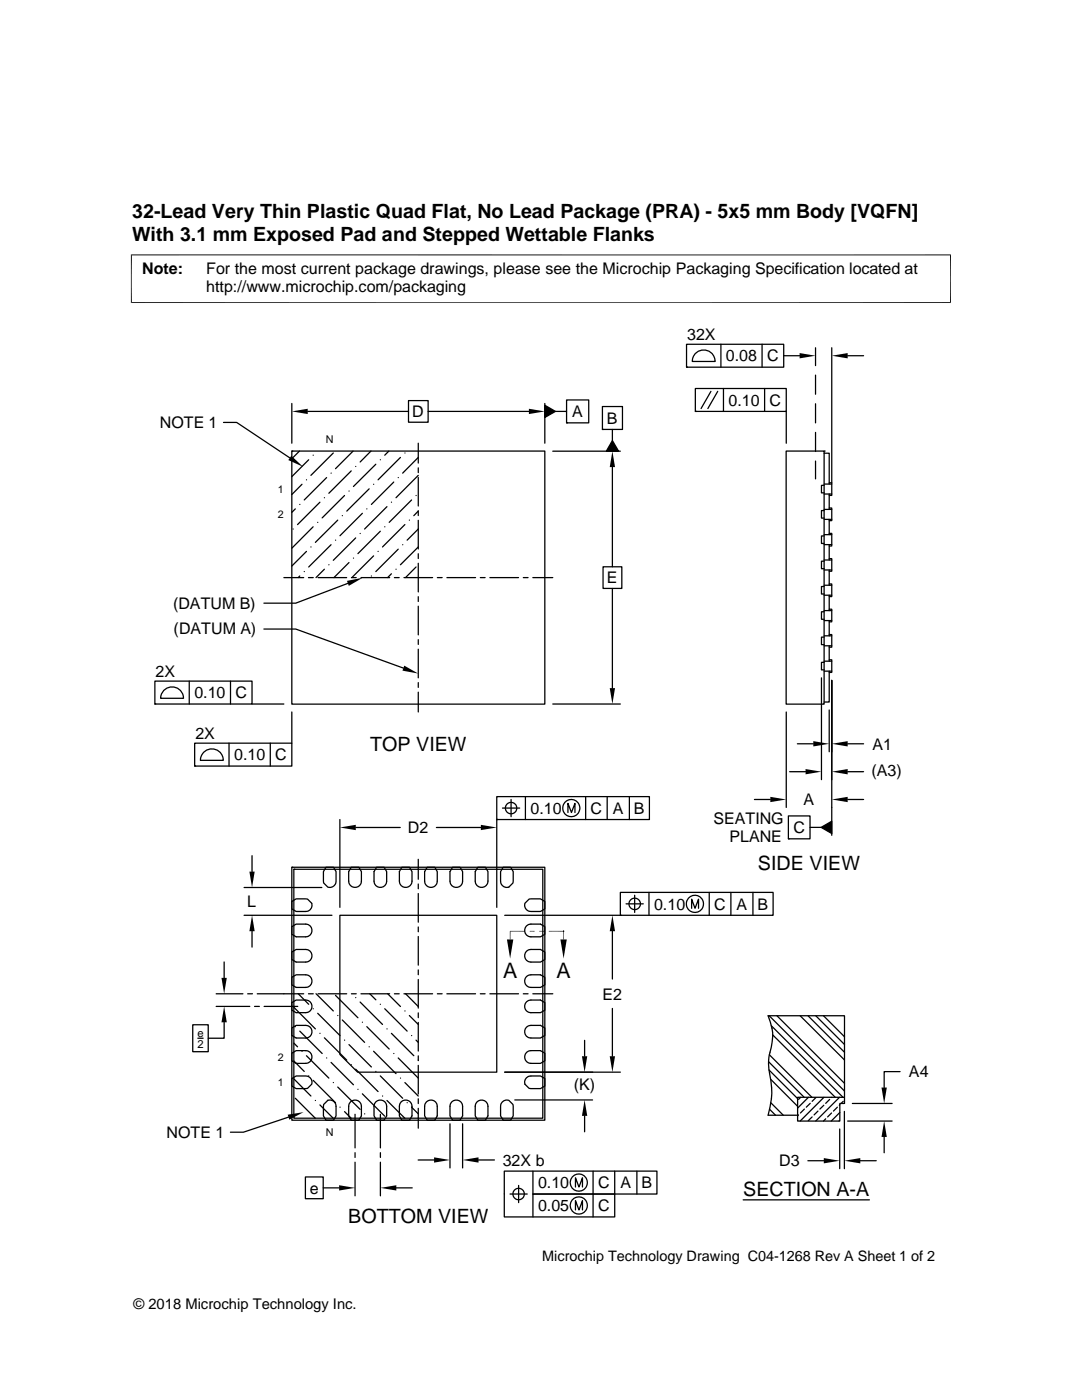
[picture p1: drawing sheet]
<svg xmlns="http://www.w3.org/2000/svg" width="216mm" height="279mm" viewBox="0 0 216 279" stroke-linecap="round" stroke-linejoin="round" font-family="sans-serif">
<g fill="none" stroke="#000" stroke-width=".25">
<path d="M81.5 79.9h3.9v4.4h-3.9zM113.1 79.8h4.4v4.6h-4.4zM137 68.7h19.4v4.6h-19.4zM137 73.3h.1M138.7 77.5h18.2v4.6h-18.2zM138.9 70.4a2.29 2.29 0 0 1 2.5-.4 2.29 2.29 0 0 1 1.3 2.1h-4.6l.3-1.1zM141.9 78.1l-2 3.4M143.2 78.1l-2 3.4M143.8 68.7v4.6M144.4 77.5v4.6M152.1 68.7v4.6M152.6 77.5v4.6"/>
<path d="M156.4 71h3.2M162.7 69.4v3.6M162.7 74.9v3.8M166 69.4v27M169.1 71h3.2M44.6 84.3h2.6l10.6 7.1M58.2 90h50.5v50.5h-50.5zM58.2 90h.1M58.2 80.5v8M59.8 90l-1.3 1.3M60.3 96.6l-2.1 2.1M61.2 95.8h.1"/>
<path d="M61.4 82.1h20.1M61.6 91.8l-3.4 3.3M62.5 90.8h.1M64.7 99.3h.1M65.2 95.3l-4.5 4.5M66.1 94.4h.1M66.5 90.4l-4.5 4.5M68.7 98.9l-4.4 4.5M69.6 98h.1M70.1 94l-4.5 4.4M70.5 90l-3.5 3.5M71 93.1h.1"/>
<path d="M73.7 97.6l-4.5 4.4M74 90l-2.1 2.2M74.5 96.6h.1M75 92.6l-4.5 4.5M75.9 91.8h.1M77.6 90l-.8 .8M78.6 96.2l-4.5 4.5M79.5 95.3h.1M79.9 91.3l-4.5 4.5M80.8 90.4h.1M82.1 99.8l-4.4 4.4M83 98.9h.1"/>
<path d="M83.5 91.3l-3.2 3.1M83.5 94.9l-4.5 4.4M83.5 88.5v3.9M83.5 93.4v.9M83.5 95.3v5.7M85.4 82.1h20.1M108.7 80.9l2.1 1.2-2.1 1.2zM108.7 80.5v8M110.3 90h13.5M110.8 82.1h2.3M113.1 84.4h.1M120.2 81.1h4v4.6h-4z"/>
<path d="M120.2 85.7h.1M122.2 87.9l1.2 2.1h-2.4zM122.2 85.7v2.2M122.2 93.2v19.9M138.7 82.1h.1M156.9 90h7.5v50.5h-7.5zM156.9 82.1v6.4M162.7 80.6v3.8M162.7 86.3v3.8M162.7 92v3.6M164.4 96.6h1.6M164.4 98.6h1.6"/>
<path d="M164.4 90h.1M164.4 96.9h-.5v1.5h.5M164.4 90.4h1.1v6.2M165.5 96.4h.5v2.5h-.5M165.5 98.6v3.1M56.6 115.3h4M58.5 105.6h.1M58.9 101.6l-.7 .7M59.8 100.7h.1M59.8 115l-.3 .3M60.7 114.1h.1M61.2 110l-3 3"/>
<path d="M61.6 115.3h.9M62 109.2h.1M62.5 105.1l-4.3 4.3M63.4 104.2h.1M63.5 115.3h5.7M63.8 100.2l-4.4 4.5M64.7 113.6l-1.6 1.7M65.6 112.7h.1M66.1 108.7l-4.5 4.5M67 107.8h.1M67.4 103.8l-4.5 4.4M68.3 102.9h.1"/>
<path d="M69.4 116.4l-10.4 4h-6.3M69.6 112.3l-3 3M70.1 115.3h1M70.5 111.4h.1M71 107.4l-4.5 4.4M71.9 106.5h.1M72 115.3h5.7M72.3 102.4l-4.5 4.5M73.2 101.6h.1M74.1 115h.1M74.5 110.9l-4.3 4.4M75.4 110h.1"/>
<path d="M75.9 106l-4.5 4.5M76.8 105.1h.1M77.2 101.1l-4.5 4.5M78.1 100.2h.1M78.1 114.5l-.8 .8M78.7 115.3h1M79 113.6h.1M79.5 109.6l-4.5 4.5M80.3 108.7h.1M80.6 115.3h5.7M80.8 104.7l-4.5 4.5M81.7 103.8h.1"/>
<path d="M83 113.2l-2.1 2.1M83.5 102l-.9 .9M83.5 105.6l-2.3 2.2M83.5 109.2l-3.6 3.5M83.5 101.9v1M83.5 103.8v5.8M83.5 110.5v1M83.5 112.4v5.7M83.5 119.1v.9M87.3 115.3h.9M89.2 115.3h5.7M95.8 115.3h1"/>
<path d="M97.7 115.3h5.8M104.4 115.3h1M106.3 115.3h4M120.3 113.1h3.8v4.3h-3.8zM122.2 117.4v19.9M164.4 108.7h1.6M164.4 118.8h1.6M164.4 116.8h1.6M164.4 113.7h1.6M164.4 111.8h1.6M164.4 106.7h1.6M164.4 103.7h1.6"/>
<path d="M164.4 101.7h1.6M164.4 117.1h-.5v1.5h.5M164.4 112h-.5v1.5h.5M164.4 107h-.5v1.5h.5M164.4 101.9h-.5v1.5h.5M165.5 116.5h.5v2.6h-.5M165.5 111.5h.5v2.5h-.5M165.5 106.4h.5v2.6h-.5M165.5 101.4h.5v2.5h-.5M165.5 103.7v3M165.5 108.7v3.1M165.5 113.7v3.1"/>
<path d="M165.5 118.8v3.1M30.9 135.9h19.4v4.6h-19.4zM32.8 137.6a2.28 2.28 0 0 1 2.5-.3 2.28 2.28 0 0 1 1.3 2.1h-4.6l.4-1.2zM37.8 135.9v4.6M46 135.9v4.6M52.7 125.5h6.3l21.5 7.8M83.5 121v5.7M83.5 127.7v.9M83.5 129.6v5.7M83.5 136.2v1M83.5 138.1v4M163.9 135.3v20.3"/>
<path d="M164.4 133.9h1.6M164.4 132h1.6M164.4 128.9h1.6M164.4 126.9h1.6M164.4 123.8h1.6M164.4 121.9h1.6M164.4 132.2h-.5v1.5h.5M164.4 127.1h-.5v1.6h.5M164.4 122.1h-.5v1.5h.5M165.5 133.9v6.2h-1.1M165.5 131.7h.5v2.5h-.5M165.5 126.6h.5v2.6h-.5"/>
<path d="M165.5 121.6h.5v2.5h-.5M165.5 123.8v3.1M165.5 128.9v3.1M166 135.8v30.9M30.9 140.5h.1M38.8 148.3h19.4v4.6h-19.4zM38.8 152.9h.1M40.8 150a2.28 2.28 0 0 1 2.4-.3 2.28 2.28 0 0 1 1.4 2h-4.6l.3-1.1zM45.7 148.3v4.6M50.3 140.5h6.3M53.9 148.3v4.6M58.2 142.1v6.2"/>
<path d="M99.1 159h30.5v4.6h-30.5zM102 159.6v3.4M104.8 159v4.6M110.3 140.5h13.5M116.9 159v4.6M121.2 159v4.6M125.6 159v4.6M150.5 159.6h3.2M156.9 142.1v19M157.6 154h3.1M159.1 148.4h3.2M165.5 141.7v8.3"/>
<path d="M169.1 148.4h3.2M169.1 154h3.2M169.1 159.6h3.2M48.7 177.1h15.5M50.3 170.8v3.1M58.2 173.1h50.5v50.5h-50.5zM58.2 173.1h.1M58.2 179.9l.9-.5h1.9h.4l.8 .9a1.26 1.26 0 0 1-1.2 1.6h-1.9l-.9-.5zM58.6 173.5h49.7v49.7h-49.7zM58.6 173.5h.1M65 173.1h1.5l.6 .8v2a1.26 1.26 0 0 1-1.7 1.2l-.8-.9-.1-.3v-2zM67.8 163.6v17.5"/>
<path d="M70.1 173.1h1.5a3.6 3.6 0 0 1 .2 3.5 1.28 1.28 0 0 1-1.4 .4 1.28 1.28 0 0 1-.8-1.1v-2zM71 165.1h8.9M75.1 173.1h1.5a3.7 3.7 0 0 1 .3 3.5 1.27 1.27 0 0 1-1.4 .4 1.27 1.27 0 0 1-.9-1.1v-2zM80.2 173.1h1.5a3.6 3.6 0 0 1 .2 3.5 1.26 1.26 0 0 1-1.4 .4 1.26 1.26 0 0 1-.8-1.1v-2zM83.5 171.5v4M83.5 176.4v1M83.5 178.3v5.7M85.2 173.1h1.6a3.7 3.7 0 0 1 .2 3.5 1.27 1.27 0 0 1-1.4 .4 1.27 1.27 0 0 1-.9-1.1v-2zM87.1 165.1h8.8M90.3 173.1h1.5a3.7 3.7 0 0 1 .2 3.5 1.27 1.27 0 0 1-1.4 .4 1.27 1.27 0 0 1-.8-1.1v-2zM95.3 173.1h1.6a3.6 3.6 0 0 1 .2 3.5 1.28 1.28 0 0 1-1.4 .4 1.28 1.28 0 0 1-.9-1.1v-2zM99.1 163.6h.1"/>
<path d="M99.1 163.6v17.5M100.3 161.3h3.4M100.4 173.1h1.5l.5 .8v2.3l-.9 .9a1.26 1.26 0 0 1-1.6-1.2v-2zM113.3 162.2v-1.9l.7 1.9 .7-1.9v1.9M123.8 178.1h30.5v4.6h-30.5zM126.6 178.7v3.4M129.5 178.1v4.6M141.5 178.1v4.6M145.8 178.1v4.6M150.2 178.1v4.6M157.3 162.8h4.3v4.6h-4.3zM157.3 167.4h.1"/>
<path d="M161.6 165.1h2.3M163.9 165.1l2.1-1.2v2.4zM43.1 198.3h5.4M44.7 192v3.2M48.7 182.7h17.5M49.4 198.3h1M50.3 185.8v3.2M51.3 198.3h9.3M58.2 184.9a3.6 3.6 0 0 1 3.6-.2 1.28 1.28 0 0 1 .4 1.4 1.28 1.28 0 0 1-1.2 .9h-1.9l-.9-.5zM58.2 190a3.7 3.7 0 0 1 3.6-.3 1.27 1.27 0 0 1 .4 1.4 1.27 1.27 0 0 1-1.2 .9h-1.9l-.9-.5zM58.2 195a3.7 3.7 0 0 1 3.6-.2 1.27 1.27 0 0 1 .4 1.4 1.27 1.27 0 0 1-1.2 .9h-1.9l-.9-.5zM59.5 198.3l2.1 2.1"/>
<path d="M61.6 198.3h.9M63.1 198.3l3.4 3.5M63.5 198.3h5.7M67 198.6l4.4 4.5M67.8 182.7h31.3v31.3h-27.7l-3.6-3.6zM70.1 198.3h1M71 199.1h.1M71.9 200l4.4 4.4M72 198.3h5.7M73.8 198.3l1.2 1.2M77.3 198.3l2.6 2.6M78.7 198.3h1"/>
<path d="M80.6 198.3h5.7M80.9 198.3l2.6 2.6M83.5 185v.9M83.5 186.9v5.7M83.5 193.6v.9M83.5 195.5v5.7M87.3 198.3h.9M89.2 198.3h5.7M95.8 198.3h1M97.7 198.3h5.8M100.7 182.7h23.1M104.4 198.3h1"/>
<path d="M104.7 180.3l.9-.9h.3h1.9l.9 .5v1.5l-.9 .5h-1.9a1.26 1.26 0 0 1-1.2-1.6zM105.2 194.8a3.7 3.7 0 0 1 3.5 .2v1.6a3.6 3.6 0 0 1-3.5 .2 1.28 1.28 0 0 1 0-2zM105.2 189.7a3.7 3.7 0 0 1 3.5 .3v1.5a3.7 3.7 0 0 1-3.5 .2 1.29 1.29 0 0 1 0-2zM105.2 184.7a3.6 3.6 0 0 1 3.5 .2v1.6a3.6 3.6 0 0 1-3.5 .2 1.3 1.3 0 0 1 0-2zM105.2 199.8a3.6 3.6 0 0 1 3.5 .3v1.5a3.7 3.7 0 0 1-3.5 .2 1.28 1.28 0 0 1 0-2zM106.3 198.3h4M112.5 185.8h.1M122.2 185.8v9.6M123.8 182.7h.1M124.9 180.4h3.5M138 181.3v-1.8l.7 1.8 .7-1.8v1.8M38.5 204.5h3.1v5.4h-3.1z"/>
<path d="M39.5 207.2h1M43.1 200.9h6.7M44.7 204v3.2h-3.1M50.8 200.9h1M52.7 200.9h6.7M58.2 215.2l.9-.5h1.9a1.26 1.26 0 0 1 1.2 1.7l-.8 .8-2.3 .1-.9-.6zM58.2 200.1a3.6 3.6 0 0 1 3.6-.3 1.26 1.26 0 0 1 .4 1.4 1.26 1.26 0 0 1-1.2 .9h-1.9l-.9-.5zM58.2 205.1a3.7 3.7 0 0 1 3.6-.2 1.27 1.27 0 0 1 .4 1.4 1.27 1.27 0 0 1-1.2 .9h-1.9l-.9-.5zM58.2 210.2a3.6 3.6 0 0 1 3.6-.3 1.28 1.28 0 0 1 .4 1.5 1.28 1.28 0 0 1-1.2 .8h-1.9l-.9-.5zM58.6 215.3l3.4 3.4M58.6 211.7l2.1 2.1M58.6 208.2l.8 .7"/>
<path d="M58.6 201l4.3 4.3M58.9 204.9h.1M58.9 219.2l4 4M59.8 205.8l4.5 4.4M60.3 209.8h.1M61.2 210.7l4.4 4.5M61.6 214.7h.1M62.5 201.3h.1M62.5 215.6l4.5 4.5M62.9 219.6h.1M63.4 202.2l4.4 4.5M63.8 206.2h.1"/>
<path d="M64.7 207.1l4.5 4.5M65.2 211.1h.1M66.1 212l4.4 4.5M66.5 216h.1M67.4 202.7h.1M67.4 216.9l4.5 4.5M68.3 203.6l4.4 4.4M68.7 207.6h.1M69.6 208.5l4.5 4.4M70.1 212.5h.1M71 213.4l4.4 4.4M71.4 217.4h.1"/>
<path d="M72.3 218.3l4.5 4.5M72.3 204h.1M73.2 204.9l4.5 4.5M73.7 208.9h.1M74.5 209.8l4.5 4.5M75 213.8h.1M75.9 214.7l4.4 4.5M75.9 200.4h.1M76.3 218.7h.1M76.8 201.3l4.4 4.5M77.2 205.3h.1M77.2 219.6l3.6 3.6"/>
<path d="M78.1 206.2l4.5 4.5M78.6 210.2h.1M79.5 211.1l4 4.1M79.9 215.2h.1M80.8 216l2.7 2.7M80.8 201.8h.1M81.7 202.7l1.8 1.7M82.1 206.7h.1M83 207.6l.5 .4M83.5 211.6h.1M83.5 202.1v1M83.5 204v5.8"/>
<path d="M83.5 210.7v1M83.5 212.6v5.7M83.5 219.3v.9M100.3 219.9a1.28 1.28 0 0 1 1.2-.3l.9 .8v.4v1.9l-.5 .9h-1.5l-.5-.9v-2.2zM100.7 214h23.1M102.7 219.5h15.5M105 215.1l.6-.3 2.2-.1 .9 .5v1.5l-.9 .6h-1.9l-.3-.1-.9-.8a1.28 1.28 0 0 1 .3-1.3zM105.2 204.9a3.7 3.7 0 0 1 3.5 .2v1.6a3.7 3.7 0 0 1-3.5 .2 1.29 1.29 0 0 1 0-2zM105.2 209.9a3.6 3.6 0 0 1 3.5 .3v1.5a3.6 3.6 0 0 1-3.5 .2 1.3 1.3 0 0 1 0-2zM116.6 207.6v3.2M122.2 201.3v9.5M153.4 211.9l7.1 7.1"/>
<path d="M153.4 213.5l5.8 5.7M153.5 202.7l15 15M153.5 210.5l8.5 8.5M153.8 215.4l5.4 5.4M153.9 204.7l14.3 14.3M154.2 206.5l12.5 12.5M155 202.7l13.5 13.5M159.2 219h9.3v1.2h-.9v3.5h-8.4zM159.7 202.7l8.8 8.8M159.8 219l-.5 .4M161.2 202.7l7.3 7.3M161.3 219l-2.1 2.1"/>
<path d="M162.8 202.7l5.7 5.7M162.8 219l-.7 .8M164.3 202.7l4.2 4.2M164.4 219l-4.7 4.7M165.5 219.4l-.7 .8M166 219h-.1M167.5 219l-4.7 4.7M168.3 219.8l-.5 .4M168.5 219v-16.3h-15.2a10.4 10.4 0 0 1 .2 8.1 12 12 0 0 0 .3 4.9 14.4 14.4 0 0 1-.5 6.9h5.9M179.6 213.9h-3.2v3.1M57.6 222.9l-9 3.1h-2.6M60.9 234.9h3.6v4.3h-3.6z"/>
<path d="M63.8 220.5l2.7 2.7M64.5 237.1h3.2M64.6 220.4l.8-.8a1.26 1.26 0 0 1 1.7 1.2v1.9l-.6 .9h-1.5l-.5-.9zM67.8 221h.1M68.7 221.8l1.4 1.4M69.8 220a1.28 1.28 0 0 1 1.4-.4 1.28 1.28 0 0 1 .9 1.2v1.9l-.5 .9h-1.5a3.6 3.6 0 0 1-.3-3.6zM70.8 222.4v6.7M70.8 230v1M70.8 231.9v6.8M72.7 222.3h.1M74.9 220a1.27 1.27 0 0 1 1.4-.4 1.27 1.27 0 0 1 .9 1.2v1.9l-.6 .9h-1.5a3.7 3.7 0 0 1-.2-3.6zM75.9 222.4v6.7"/>
<path d="M75.9 230v1M75.9 231.9v6.8M79.1 237.1h3.2M80 220a1.27 1.27 0 0 1 1.4-.4 1.27 1.27 0 0 1 .8 1.2v1.9l-.5 .9h-1.5a3.7 3.7 0 0 1-.2-3.6zM81.2 220.1h.1M82.1 221l1.4 1.3M83.4 231.5h3.2M83.5 221.2v3.9M85 220a1.26 1.26 0 0 1 1.4-.4 1.26 1.26 0 0 1 .8 1.2v1.9l-.4 .9h-1.6a3.6 3.6 0 0 1-.2-3.6zM89.8 224.3v8.8M90.1 220a1.27 1.27 0 0 1 1.4-.4 1.27 1.27 0 0 1 .8 1.2v1.9l-.5 .9h-1.5a3.7 3.7 0 0 1-.2-3.6zM92.3 224.3v8.8"/>
<path d="M95.1 220a1.28 1.28 0 0 1 1.4-.4 1.28 1.28 0 0 1 .9 1.2v1.9l-.5 .9h-1.6a3.6 3.6 0 0 1-.2-3.6zM95.5 231.5h3.2M101.8 238.3h3.4M103.5 236.6v3.4M106.3 233.7v4.6h16.4v4.6h-22.1v-9.2h30.5v4.6h-24.8v4.6M114.8 236.9v-1.8l.7 1.8 .7-1.8v1.8M116.6 222.7v3.2M118.3 233.7v9.2M122.7 233.7v4.6M127.1 233.7v4.6M148.3 239.5h25.2M153.6 221.4l1.1 1.2"/>
<path d="M153.8 220.1l2.5 2.5M159.3 222.5l-.1 .2M160.5 221.3l-.8 .8M161.2 231.6h3.2M161.7 220.2l-.8 .8M162.1 222.9l-.8 .8M163.2 221.7l-.8 .8M164.4 220.6l-.8 .7M164.8 223.3l-.5 .4M165.9 222.1l-.8 .8M167.1 221l-.8 .7M167.5 223.7h-.1"/>
<path d="M167.6 225.3v7.9M167.6 220.5l-.1 .1M167.6 222l-1.7 1.7M168.5 221.8v11.4M169.1 223.7h8.9M170.1 220.2h7.9M171.7 231.6h3.1M176.4 226.9v3.2M114.8 241.5v-1.9l.7 1.9 .7-1.9v1.9"/>
<circle cx="102" cy="161.3" r="1.14"/>
<circle cx="114" cy="161.3" r="1.72"/>
<circle cx="126.6" cy="180.4" r="1.14"/>
<circle cx="138.7" cy="180.4" r="1.72"/>
<circle cx="103.5" cy="238.3" r="1.14"/>
<circle cx="115.5" cy="236" r="1.71"/>
<circle cx="115.5" cy="240.6" r="1.71"/>
</g>
<g fill="#000">
<path d="M159.6 70.5l3.1 .5-3.1 .5zM166 71l3.1-.5v1zM58.1 91l2.4 2.2-3-1.4zM58.2 82.1l3.2-.5v1zM105.5 81.6l3.2 .5-3.2 .5zM108.7 80.9l2.1 1.2-2.1 1.2zM122.2 90l.5 3.2h-1zM122.2 87.9l1.2 2.1h-2.4zM69.2 115.9l3.2-.6-2.8 1.6zM80.7 132.8l2.8 1.6-3.2-.6zM121.7 137.3h1l-.5 3.2zM153.7 159l3.2 .6-3.2 .5z"/>
<path d="M160.7 153.5l3.2 .5-3.2 .5zM162.3 147.9l3.2 .5-3.2 .6zM166 148.4l3.1-.5v1.1zM166 154l3.1-.5v1zM166 159.6l3.1-.6v1.1zM49.8 173.9h1l-.5 3.2zM67.8 165.1l3.2-.5v1.1zM95.9 164.6l3.2 .5-3.2 .6zM163.9 165.1l2.1-1.2v2.4zM44.2 195.2h1.1l-.6 3.1zM50.3 182.7l.5 3.1h-1zM101.7 185.8l.2 1.7h-.2z"/>
<path d="M101.2 187.5h1.2l-.6 3.8zM101.7 185.8h.2v1.7zM105.7 185.8h1l-1 .1zM105.7 185.9l1-.1v.1zM107.6 185.8h1l-1 .1zM107.6 185.9l1-.1v.1zM112.4 185.8l.1 1.7h-.1zM112.4 185.8h.1v1.7zM111.8 187.5h1.3l-.6 3.8zM122.2 182.7l.5 3.1h-1zM44.7 200.9l.6 3.1h-1.1zM116.1 210.8h1.1l-.6 3.2z"/>
<path d="M121.7 210.8h1l-.5 3.2zM175.9 217h1.1l-.6 3.2zM57.4 222.5l3.2-.5-2.9 1.5zM67.7 236.5l3.1 .6-3.1 .5zM75.9 237.1l3.2-.6v1.1zM86.6 231l3.2 .5-3.2 .5zM92.3 231.5l3.2-.5v1zM116.6 219.5l.6 3.2h-1.1zM164.4 231.1l3.2 .5-3.2 .6zM168.5 231.6l3.2-.5v1.1zM176.4 223.7l.6 3.2h-1.1z"/>
</g>
<path d="M26.1 50.9h163.7M26.2 50.8v9.7M189.7 50.8v9.7M26.1 60.4h163.7M101.8 185.8h3M109.5 185.8h3M112.5 185.8v.1" fill="none" stroke="#000" stroke-width=".2"/>
<g font-size="4.3">
<text x="100.4" y="195.2">A</text>
<text x="111" y="195.2">A</text>
</g>
<g font-size="3.9">
<text x="26.4" y="43.5">32-Lead Very Thin Plastic Quad Flat, No Lead Package (PRA) - 5x5 mm Body [VQFN]</text>
<text x="26.4" y="48">With 3.1 mm Exposed Pad and Stepped Wettable Flanks</text>
<text x="73.9" y="149.9">TOP VIEW</text>
<text x="151.2" y="173.7">SIDE VIEW</text>
<text x="148.3" y="238.6">SECTION A-A</text>
<text x="69.5" y="244">BOTTOM VIEW</text>
</g>
<g font-size="3.2">
<text x="28.4" y="54.6">Note:</text>
<text x="41.1" y="54.6">For the most current package drawings, please see the Microchip Packaging Specification located at</text>
<text x="41.1" y="58.3">http://www.microchip.com/packaging</text>
<text x="137.1" y="67.9">32X</text>
<text x="144.8" y="72.1">0.08</text>
<text x="153.1" y="72.1">C</text>
<text x="82.3" y="83.2">D</text>
<text x="114.2" y="83.2">A</text>
<text x="145.4" y="80.9">0.10</text>
<text x="153.6" y="81">C</text>
<text x="31.9" y="85.5">NOTE 1</text>
<text x="121.1" y="84.6">B</text>
<text x="121.1" y="116.4">E</text>
<text x="34.5" y="121.5">(DATUM B)</text>
<text x="34.6" y="126.6">(DATUM A)</text>
<text x="31.1" y="135.1">2X</text>
<text x="38.8" y="139.4">0.10</text>
<text x="47" y="139.4">C</text>
<text x="39" y="147.5">2X</text>
<text x="174.1" y="149.6">A1</text>
<text x="46.7" y="151.7">0.10</text>
<text x="54.9" y="151.7">C</text>
<text x="173.9" y="154.8">(A3)</text>
<text x="160.4" y="160.7">A</text>
<text x="81.4" y="166.3">D2</text>
<text x="105.9" y="162.4">0.10</text>
<text x="117.8" y="162.4">C</text>
<text x="122.3" y="162.4">A</text>
<text x="126.5" y="162.4">B</text>
<text x="142.4" y="164.4">SEATING</text>
<text x="158.3" y="166.3">C</text>
<text x="145.6" y="168.1">PLANE</text>
<text x="49.3" y="181">L</text>
<text x="130.5" y="181.5">0.10</text>
<text x="142.5" y="181.5">C</text>
<text x="147" y="181.5">A</text>
<text x="151.2" y="181.5">B</text>
<text x="120.2" y="199.5">E2</text>
<text x="181.4" y="215">A4</text>
<text x="114.5" y="217.6">(K)</text>
<text x="33.2" y="227.1">NOTE 1</text>
<text x="100.3" y="232.6">32X b</text>
<text x="155.5" y="232.8">D3</text>
<text x="61.8" y="238.2">e</text>
<text x="107.4" y="237.2">0.10</text>
<text x="119.3" y="237.2">C</text>
<text x="123.8" y="237.2">A</text>
<text x="128" y="237.2">B</text>
<text x="107.4" y="241.7">0.05</text>
<text x="119.3" y="241.7">C</text>
</g>
<g font-size="2.9">
<text x="108.2" y="251.7">Microchip Technology Drawing C04-1268 Rev A Sheet 1 of 2</text>
<text x="26.6" y="261.3">© 2018 Microchip Technology Inc.</text>
</g>
<g font-size="2.2">
<text x="39.4" y="206.9">e</text>
<text x="39.4" y="209.1">2</text>
</g>
<g font-size="2.1">
<text x="65" y="88.5">N</text>
<text x="55.5" y="98.4">1</text>
<text x="55.5" y="103.4">2</text>
<text x="55.5" y="211.7">2</text>
<text x="55.5" y="216.7">1</text>
<text x="65" y="226.7">N</text>
</g>
</svg>
